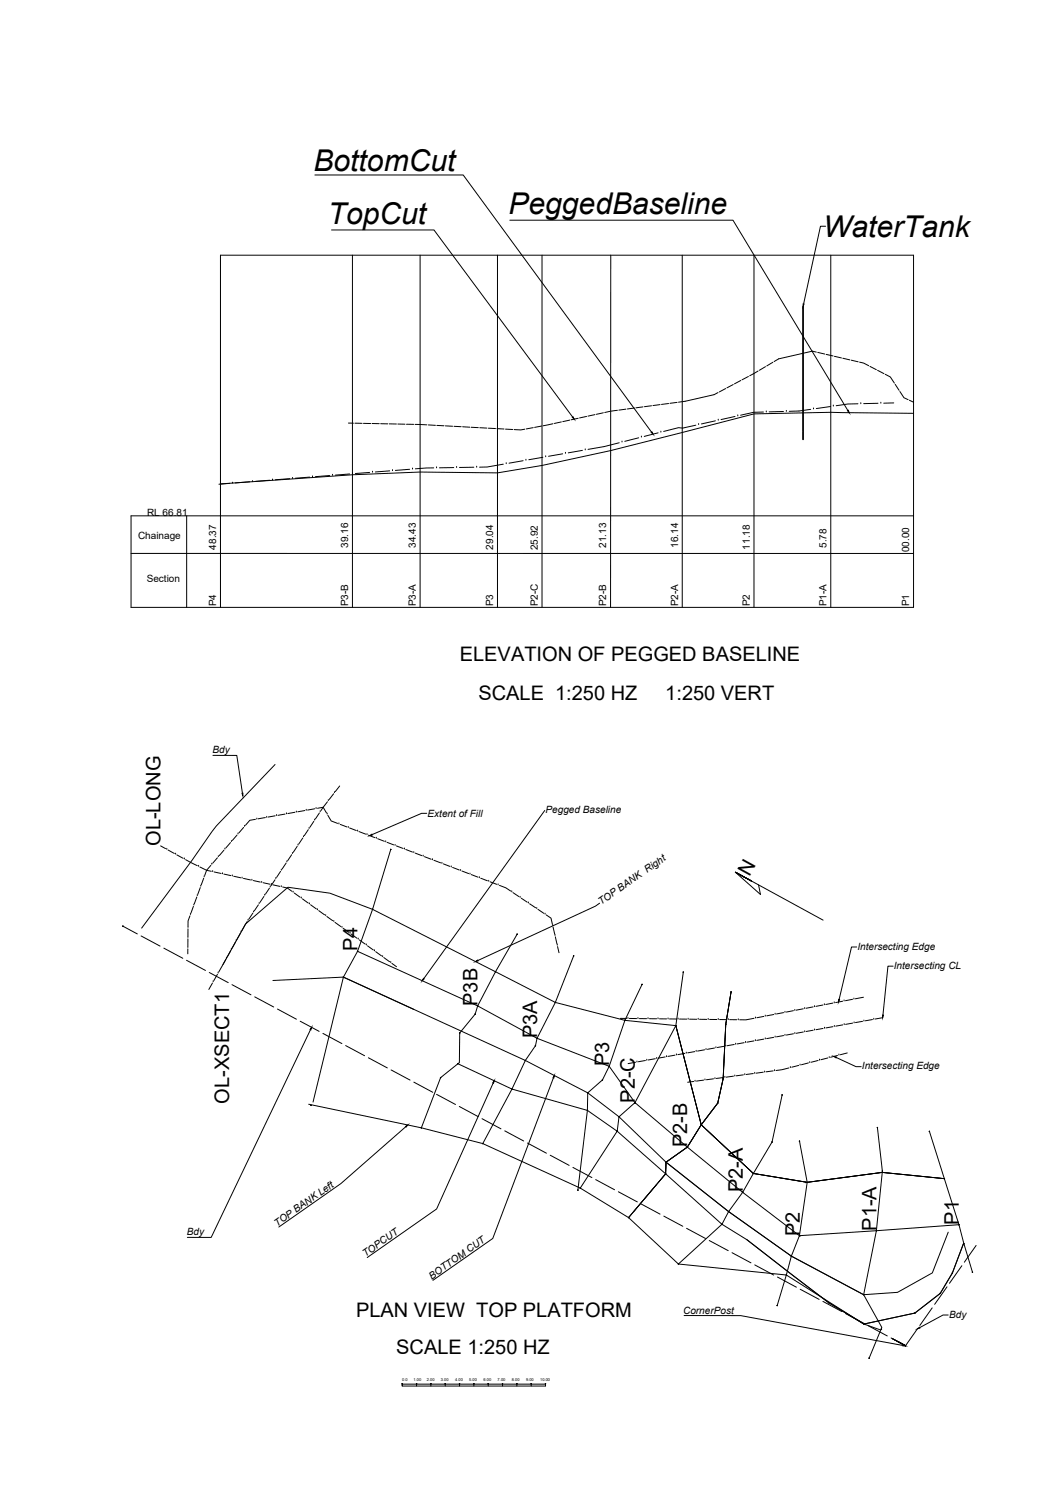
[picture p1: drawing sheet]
<svg xmlns="http://www.w3.org/2000/svg" width="297mm" height="420mm" viewBox="0 0 297 420" stroke-linecap="round" stroke-linejoin="round" font-family="sans-serif">
<!-- layer: 0 -->
<g fill="none" stroke="#000" stroke-width=".28">
<path d="M87.9 48.9h41.4l52.6 71.8M92.5 64.2h28.7l38.7 52.3M98.4 71.3v98.4M117.3 71.3v98.4M138.9 71.3v98.4M142.3 61.5h62.3l32.1 53.2M151.3 71.3v98.4M170.5 71.3v98.4M190.5 71.3v98.4M210.5 71.3v98.4M230.5 63.2h-1.4l-4.8 21.7M231.9 71.3v98.4"/>
<path d="M227.9 98.4l-1.1-.3-9.4 2.2-1.3 .7M228.3 98.4l1.9 .5M230.6 99l2 .4M233 99.5l1.9 .5M97.3 118.2h1.4M99.1 118.2l2 .1M101.5 118.3h2M103.9 118.3l2 .1M106.3 118.4h2M108.7 118.4l2 .1M111.1 118.5h2M113.5 118.5h2"/>
<path d="M115.9 118.6l3.3 .1M119.6 118.7l2 .1M122 118.8l1.9 .1M124.4 119l2 .1M126.7 119.1l2 .1M129.1 119.2l2 .1M131.5 119.4l2 .1M133.9 119.5l2 .1M136.3 119.6l2 .1M138.7 119.7l2 .1M141.1 119.9l2 .1M146.5 119.9l-1.1 .2-1.9-.1"/>
<path d="M148.9 119.5l-2 .3M151.2 119l-1.9 .4M154.4 118.4l-2.8 .5M156.7 117.9l-1.9 .4M159.1 117.4l-2 .4M161.4 116.9l-1.9 .4M163.8 116.3l-2 .5M166.1 115.8l-2 .5M168.4 115.3l-1.9 .4M172.4 114.6l-3.6 .6M174.7 114.3l-1.9 .3M177.1 114l-2 .3"/>
<path d="M179.5 113.7l-2 .2M181.9 113.4l-2 .2M184.3 113l-2 .3M186.6 112.7l-1.9 .3M189 112.4l-2 .3M190.6 119.6l-1.2-.1-4.1 1M194.3 118.8l-3.7 .8M195 118.6h.1M199.7 117.6l-3.9 .8M200.5 109.7l-1.2 .6-9.9 2.1M200.5 117.4h.1M202.6 108.5l-1.8 1"/>
<path d="M204.7 107.4l-1.8 1M205.2 116.3l-3.9 .9M206 116.2h.1M206.8 106.3l-1.8 .9M208.9 105.2l-1.7 .9M211.6 103.6l-2.3 1.4M213.1 115.1l-2.7 .1-3.6 .8M213.7 102.4l-1.7 1M213.9 115.1h.1M215.8 101.2l-1.7 1M218.7 114.9l-4 .2M219.5 114.9h.1"/>
<path d="M226.3 114.4l-3.2 .4-2.8 .1M227.1 114.2h.1M231.9 113.6l-4 .5M232.6 113.4h.1M235.3 100.1l1.9 .4M237.6 100.6l2 .5M239.5 112.8l-2.8 .1-3.3 .4M240 101.2l1.1 .2 1.4 .8M240.3 112.8h.1M242.9 102.4l1.7 .9M245 103.5l1.8 .9M245.1 112.7l-4 .1"/>
<path d="M245.9 112.6h.1M247.1 104.6l1.5 .7 1.1 1.7M249.5 112.6h-2.8M249.9 107.4l1.1 1.6M251.2 109.4l1.2 1.7 1.1 .5M253.9 111.8l1.1 .6M255 115.5l-23.1-.3-21.4 .4-40 10.3-19.2 4.1-12.4 2.1-21.6-.2-18.9 .7-36.9 2.6M64.1 135l-3 .3M64.9 135h.1M69.7 134.6l-4 .3M70.5 134.5h.1M75.3 134.2l-4 .3"/>
<path d="M76.1 134.1h.1M80.9 133.7l-4 .3M81.7 133.7h.1M86.5 133.3l-4 .3M87.2 133.2h.1M92 132.8l-4 .4M92.8 132.8h.1M97.6 132.4l-4 .3M98.4 132.3h.1M103.2 132l-4 .3M104 131.9h.1M108.8 131.5l-4 .4"/>
<path d="M109.6 131.5h.1M114.4 131.1l-4 .3M115.2 131h.1M121.1 130.7l-5.1 .3M121.9 130.7h.1M126.7 130.6l-4 .1M127.5 130.6h.1M132.3 130.5l-4 .1M133.1 130.5h.1M140.5 129.7l-4.5 .8h-2.1M141.3 129.5h.1M146 128.7l-3.9 .7"/>
<path d="M146.8 128.6h.1M151.6 127.7l-4 .7M152.3 127.6h.1M157.1 126.8l-4 .7M157.9 126.6h.1M162.6 125.8l-3.9 .7M163.4 125.7h.1M172.9 123.7l-4.2 1-4.5 .8M173.6 123.5h.1M178.3 122.3l-3.9 1M179.1 122.1h.1M183.7 120.9l-3.9 1"/>
<path d="M184.5 120.7h.1M36.6 154.6h218.4M52.1 144.1v25.6M255 144.1h-218.4v25.6h218.4v-98.4h-193.5v98.4M59.4 211h6.7l1.6 10.6M94.8 219.6l-1.2 1.5M44.8 236.3l1.4 .8M46.6 237.3h.1M46.9 237.5l1.8 .9M49 238.6h.1M49.4 238.8l1.7 1M51.5 240h.1"/>
<path d="M60.7 239.6l-1.3 1.5M61 239.3h.1M62.5 237.5l-1.3 1.5M62.8 237.2h.1M64.4 235.4l-1.4 1.5M64.6 235.1h.1M66.2 233.3l-1.3 1.5M66.4 233h.1M68 231.2l-1.3 1.5M68.3 230.8h.1M71.3 228.9l-1.6 .3-1.2 1.4M71.7 228.8h.1"/>
<path d="M74.1 228.4l-2 .3M74.5 228.3h.1M76.8 227.9l-1.9 .4M77.2 227.8h.1M79.6 227.4l-2 .4M80 227.3h.1M81.4 238.8l-1.1 1.6M81.6 238.4h.1M82.3 226.9l-1.9 .4M82.7 226.9h.1M83 236.4l-1.1 1.7M83.2 236.1h.1"/>
<path d="M84.5 234.1l-1.1 1.7M84.7 233.8h.1M85.1 226.4l-2 .4M85.5 226.4h.1M86.1 231.8l-1.1 1.6M86.3 231.4h.1M87.6 229.4l-1.1 1.7M87.8 229.1h.1M87.8 225.9l-1.9 .4M88.2 225.9h.1M88.6 225.8l1.6-.3 .9 1.6M89.2 227.1l-1.1 1.7"/>
<path d="M89.4 226.8h.1M91.3 227.4h.1M91.4 224l-1.8 2.4M91.5 227.8l1 1.5 1.7 .7M91.7 223.7h.1M93.1 221.8l-1.2 1.5M93.4 221.4h.1M94.6 230.2h.1M95 230.3l1.9 .7M97.2 231.2h.1M97.6 231.3l1.9 .7M99.8 232.2h.1"/>
<path d="M100.2 232.3l1.9 .7M102.5 233.2h.1M102.8 233.3l1.9 .7M105.1 234.2h.1M105.4 234.3l1.9 .7M107.7 235.2h.1M108.1 235.3l1.8 .7M109.1 237.2v.2M109.1 237.3l-5.1 16.7-4.2 11.8-3.9 7.2-8.5 34.9M109.2 237.3h-.2M110.3 236.2h.1M110.7 236.3l1.8 .7"/>
<path d="M112.9 237.2h.1M113.3 237.3l1.9 .7M115.5 238.2h.1M115.9 238.3l1.9 .7M118.1 239.2h.1M118.5 239.3l1.9 .7M119.1 227.2h-1.4l-13.8 6M152.1 226.4l-33.8 47M51.8 240.2l3.3 1.6M52.5 259.5v2M52.5 259.1h.1M53 255.8l-.5 1.5v1.4"/>
<path d="M53.2 255.5h.1M54 253.2l-.7 1.9M54.1 252.8h.1M54.9 250.6l-.6 1.9M55.1 250.2h.1M55.4 242h.1M55.8 242.2l1.9 .9 1.3 .3M55.9 247.9l-.7 1.9M56 247.6h.1M56.9 245.3l-.7 1.9M57 244.9h.1M58.9 241.7l-1.2 1.4-.6 1.5"/>
<path d="M59.1 241.4h.1M59.4 243.5h.1M59.8 243.6l1.9 .4M62.1 244.1h.1M62.5 244.2l2 .4M64.9 244.7h.1M65.2 244.8l2 .4M67.6 245.3h.1M68 245.4l1.9 .4M69 257.4l-1.5 2.6M69.3 257.1h.1M70.3 245.9h.1"/>
<path d="M70.6 255.1l-1.1 1.7M70.7 246l2 .4M70.8 254.8h.1M72.1 252.8l-1.1 1.6M72.4 252.4h.1M73.1 246.5h.1M73.4 246.6l2 .4M73.7 250.4l-1.1 1.7M73.9 250.1h.1M75.2 248.1l-1.1 1.7M75.4 247.8h.1M75.8 247.1h.1"/>
<path d="M76.2 247.2l1.9 .4M76.8 245.8l-1.1 1.6M77 245.4h.1M78.3 243.4l-1.1 1.7M78.5 247.7h.1M78.5 243.1h.1M78.9 247.8l1.3 .3 1.3 .9M79.9 241.1l-1.1 1.7M80.1 240.8h.1M81.8 249.2h.1M82.2 249.5l1.6 1.1M84.1 250.9h.1"/>
<path d="M84.4 251.1l1.7 1.2M86.4 252.5h.1M86.7 252.8l1.6 1.1M88.7 254.2h.1M89 254.4l1.6 1.2M90.9 255.8h.1M91.2 256l1.7 1.2M93.2 257.4h.1M93.5 257.7l1.6 1.1M95.5 259.1h.1M95.8 259.3l1.6 1.2M104 254v.1"/>
<path d="M104.1 254h-.2M120.8 240.2h.1M121.1 240.3l1.9 .7M123.4 241.2h.1M123.7 241.3l1.9 .7M126 242.2h.1M126.4 242.3l1.8 .7M128.6 243.2h.1M129 243.3l1.8 .7M131.2 244.2h.1M131.6 244.3l1.9 .8M133.8 245.2h.1"/>
<path d="M134.2 245.3l1.9 .8M136.4 246.2h.1M136.8 246.3l1.9 .8M139.1 247.2h.1M139.4 247.3l1.8 .7 1.3 .9M142.9 249.1h.1M143.2 249.4l1.7 1.1M145.2 250.7h.1M145.5 250.9l1.7 1.1M147.5 252.3h.1M147.9 252.5l1.6 1.1M149.8 253.8h.1"/>
<path d="M150.2 254l1.6 1.2M152.2 255.4h.1M152.5 255.6l1.3 .9 .4 1.7M154.3 258.6h.1M154.4 259l.5 1.9M167.4 252.3l-1.2 .8-32.8 15.2M52.4 265.1v1.4M52.4 264.7h.1M52.5 262.3l-.1 2M52.5 261.9h.1M59.3 274.6l-1 1.8M59.5 274.3h.1"/>
<path d="M60.7 272.2l-1 1.7M60.9 271.8h.1M62.2 269.5l6.4-11.4 11.8-10.2 11.7 1.6 11.9 4.5 34.3 17.5M63 268l-1.9 3.5M63.2 267.7h.1M64.4 265.6l-1 1.7M64.6 265.2h.1M65.8 263.1l-1 1.8M66 262.8h.1M67.1 260.7l-1 1.7M67.3 260.4h.1M76.2 273.9l19.7-.9 19.7 9"/>
<path d="M95.9 272.9v.1M95.9 273l50.8 23.3 17.4 9 8.7 6.7 13.1 12.7 17.5 13.8 17.5 12.4 20.2 10.8M96 273h-.2M97.7 260.7h.1M98.1 260.9l1.6 1.2M99.8 265.7v.1M99.8 265.8l33.5 15.2 16.6 9.1 20.2 7.8 7.2 10.1 14.6 12.5 15.4 12.6 15.9 12.1 44.5-3.1M99.9 265.8h-.2M100 262.4h.1M100.3 262.6l1.7 1.2M102.3 264h.1M102.6 264.2l1.6 1.2"/>
<path d="M104.5 265.6h.1M104.9 265.9l1.6 1.1M106.8 267.3h.1M107.1 267.5l1.7 1.2M109.1 268.9h.1M109.4 269.1l1.3 1M138.3 271.4v.1M138.3 271.5l16.7 8.5 19.5 5M138.4 271.5h-.1M144.4 260.9v.2M144.4 261l-6.1 10.5-5 9.5-.6 2.3-4.4 5.3-.1 8.2-5.2 4.2-5.4 14.1M144.4 261h-.1"/>
<path d="M154.9 261.3h.1M155 280v.1M155 261.7l.5 2M155.6 264h.1M155.7 264.4l.4 1.8M160.1 267l.1 .1M160.1 267l-5.1 13-5.1 10.1-.4 2-2.8 4.2-3.8 7.9-8.1 15.3M160.2 267l-.1 .1M179.2 274.9l.1 .2M179.2 275l-4.7 10-4.4 12.9-1.9 3.8-4.1 3.6-.1 4.9-2.7 22.3M179.3 275h-.1M190.8 271.5v.2"/>
<path d="M190.8 271.6l-2.1 14.9-11.4 21.5-4.5 4-.5 4-10.3 15.9M190.8 271.6h-.1M204.1 277v.2M204.2 277.1h-.2M235.3 279.7l-2 .4M235.6 279.6h.1M238 279.2l-2 .4M238.4 279.1h.1M239.2 264.6h-1.5l-3.4 14.6M241.1 278.6l-2.3 .4M249.3 269.9h-1.4l-1.4 13.7M86.7 287.6l-27.7 58.1h-6.7"/>
<path d="M127.8 297.1v.1M127.8 297.2l15.1 7 21.1 6 8.3 5.8 29.2 26 6.9 4.3 22.9 17.6 9.9 6 14.2-3.1 7.1-5.5 3.4-5.7 3.1-8.1M127.9 297.1l-.2 .1M128.3 288.5l.1 .2M128.4 288.6h-.1M132.6 283.2l.1 .2M132.7 283.3h-.1M133.3 280.9l.1 .2M133.4 281h-.1M146.6 296.2l.1 .1M146.7 296.2l-.1 .1M149.5 292.1v.1"/>
<path d="M149.6 292.1h-.2M149.9 290l.1 .1M150 290l-.1 .1M155.1 280h-.1M170 297.8l.1 .2M170.1 297.9h-.1M173.2 284.5h1.7M174.4 285l.1 .1M174.5 285l14.2 1.5M174.5 285l-.1 .1M175.3 284.5h.1M175.7 284.5h2"/>
<path d="M177.4 296.8l-2.1 .3M177.8 296.7h.1M178.1 284.5h.1M178.5 284.6h2M180.2 296.3l-2 .3M180.6 296.2h.1M180.9 284.6h.1M181.3 284.6h2M182.9 295.8l-1.9 .3M183.3 295.7h.1M183.7 284.6h.1M184.1 284.6h2"/>
<path d="M185.7 295.3l-2 .3M186.1 295.2h.1M186.5 284.7h.1M186.9 284.7h2M188.4 294.8l-1.9 .3M188.7 286.4v.2M188.8 286.5h-.2M188.8 294.7h.1M189.3 284.7h.1M189.7 284.7h2M191.2 294.3l-2 .3M191.6 294.2h.1"/>
<path d="M192.1 284.7h.1M192.5 284.7h2M194 293.8l-2 .3M194.3 293.7h.1M194.9 284.7h.1M195.3 284.7l2 .1M196.7 293.3l-2 .3M197.1 293.2h.1M197.7 284.8h.1M198.1 284.8h2M199.5 292.8l-2 .3M199.9 292.7h.1"/>
<path d="M200.5 284.8h.1M200.9 284.8h2M202.2 292.3l-1.9 .3M202.6 286.1v.2M202.6 292.2h.1M202.7 286.2h-.2M203.3 284.8h.1M203.7 284.9h2M205 291.8l-2 .3M205.4 291.7h.1M206.1 284.9h.1M207.7 291.3l-1.9 .3"/>
<path d="M208.1 291.2h.1M210.3 299.9l-2 .3M210.5 290.8l-2 .3M210.5 284.5l-2.3 .4h-1.7M210.7 299.9h.1M210.9 290.7h.1M210.9 284.4h.1M213.1 299.5l-2 .3M213.2 290.3l-1.9 .3M213.3 283.9l-2 .4M213.5 299.5h.1M213.6 290.2h.1"/>
<path d="M213.6 283.9h.1M215.9 299.2l-2 .2M216 289.8l-2 .3M216 283.4l-2 .4M216.2 299.1h.1M216.4 289.7h.1M216.4 283.3h.1M218.8 289.3l-2 .3M218.8 282.9l-2 .4M219.1 289.2h.1M219.1 282.8h.1M220.3 298.3l-3.7 .8"/>
<path d="M220.6 298.2h.1M221.5 288.8l-2 .4M221.5 282.3l-2 .4M221.9 282.3h.1M221.9 288.7h.1M223 297.6l-2 .5M223.4 297.5h.1M224.2 281.8l-1.9 .4M224.3 288.3l-2 .4M224.6 281.7h.1M224.7 288.2h.1M225.7 296.9l-2 .5"/>
<path d="M226.1 296.8h.1M227 281.3l-2 .4M227 287.8l-1.9 .4M227.4 281.2h.1M227.4 287.7h.1M228.4 296.3l-1.9 .4M228.8 296.1h.1M229.8 280.8l-2 .3M229.8 287.3l-2 .4M230.1 280.7h.1M230.2 287.2h.1M231.1 295.6l-1.9 .5"/>
<path d="M231.5 295.4h.1M232.5 280.2l-2 .4M232.5 286.8l-1.9 .4M232.9 280.2h.1M232.9 286.7h.1M233.4 295.4l5.6 2.6h1.4M233.8 294.9l-1.9 .5M234.2 294.7h.1M235.3 286.3l-2 .4M235.7 286.2h.1M236.5 294.2l-1.9 .5M238 285.8l-1.9 .4"/>
<path d="M238.4 285.7h.1M240.8 285.3l-2 .4M241.2 285.2h.1M243.6 284.8l-2 .4M243.9 284.7h.1M246.4 284.3l-2.1 .4M86.2 308.5l31.4 6.6 17.2 4.4 27.2 12.4 13.5 8.3 13.9 12.9 30.1 3.1 21.7 13.7 4.7 1.7M86.8 308.7v.2M86.9 308.8h-.2M113.3 314.8l-18.1 15.9-17.4 12.1M117.6 315v.1M117.7 315l-.1 .1"/>
<path d="M123 301v.1M123.1 301l-.2 .1M134.8 319.4v.1M134.9 319.5h-.2M137.7 302.6l-15.8 35.1-19.4 13.6M142.9 304.2v.1M143 304.2l-.2 .1M154.5 301.1l-16.9 44.9-16.8 11.7M164 310.1v.2M164.1 305.2v.2M164.1 310.2h-.2M164.2 305.3h-.2"/>
<path d="M168.2 301.6v.2M168.3 301.7h-.2M172.3 315.9v.1M172.4 316h-.2M172.8 311.9v.2M172.9 312h-.2M177.3 308v.3M177.3 308.2h-.1M177.4 308h-.2M193.7 302.1l-1.7 .2M194 302.1h.1M195.8 314.1v.2"/>
<path d="M195.8 314.2h-.1M196.4 301.7l-2 .3M196.8 301.7h.1M199.2 301.4l-2 .2M199.6 301.3h.1M200.3 308.1l.1 .2M200.4 308.2h-.1M201.9 301.3v.1M202 301.3l-.2 .1M202 301l-2 .3M202.4 301h.1M204.8 300.6l-2 .3"/>
<path d="M205.1 300.6h.1M207.5 300.3l-2 .2M207.9 300.2h.1M215.5 319l.1 .1M215.6 319h-.1M218.3 305.8l.1 .2M218.4 305.9l-2.9 13.1-8.2 14.1-3.9 5.4-1.9 3.5-12.1 11.1M218.4 305.9h-.1M223.2 318.7v.2M223.2 318.8l2.1 11.5-2.1 14.9-2.3 5.7-3.9 13.8M223.3 318.8h-.2M244.9 314.9l.1 .2"/>
<path d="M244.9 315l1.4 12.2-1.6 16.6-3.6 17.9 5.1 9.1-3.6 8.6M245 315h-.1M259.5 316v.1M259.5 316.1l8.2 26 3.8 13.3M259.5 316.1h-.1M161.3 332.4v.2M161.4 332.5h-.2M162 331.8v.2M162.1 331.9h-.2M185.8 327.8v.2M185.9 327.9h-.2M185.9 324.6l.1 .2"/>
<path d="M185.9 324.7l17.5 13.8 17.5 12.4 20.2 10.8 9.5-.7 9.7-5.4 4.4-11.4M186 324.7h-.1M191.9 320.4v.1M192 320.4l-.2 .1M203.4 338.4v.1M203.5 338.4l-.2 .1M207.3 333v.1M207.3 333l.1 .1M207.4 333.1h-.2M210.3 327.7v.2M210.4 327.8h-.2M225 330.3v.1"/>
<path d="M225.1 330.3l-.2 .1M246.3 327.1l.1 .1M246.4 327.1l-.1 .1M263.6 329.2v.1M263.7 329.3h-.1M175.5 340.1v.1M175.6 340.1l-.2 .1M189.4 353v.2M189.5 353.1h-.2M201.5 341.9l.1 .2M201.6 342h-.1M208.5 346.3l22.9 17.6 9.8 6 14.2-3.1 7.1-5.5 3.4-5.7 3.1-8.1"/>
<path d="M219.5 356.1v.2M219.6 356.2h-.1M220.9 350.8v.2M221 350.9h-.2M223.3 345.2v.1M223.3 345.3h-.1M244.7 343.7v.2M244.7 343.8h-.1M265.9 355.6v.1M266 355.6h-.2M267.7 342.1v.1M267.8 342.1l-.2 .1"/>
<path d="M269.1 347.4v.1M269.2 347.5h-.2M271.5 355.3v.2M271.6 355.4h-.2M191 367.5h15.8l45.3 8.4M216.9 364.6l.1 .2M217 364.7h-.1M231.3 363.8l.1 .2M231.4 363.9h-.1M241.1 361.6v.2M241.2 369.8v.2M241.2 361.7h-.2"/>
<path d="M241.3 369.9h-.2M242.6 379.3l.1 .2M242.7 379.4h-.1M246.1 371.2v.2M246.2 371.3h-.2M255.4 366.7v.2M255.5 366.8h-.2M262.5 361.2v.2M262.6 361.3h-.2M264.7 367.4h-1.4l-6.6 3.5M112.2 386.5l.1 .1M112.3 386.7v.5h40v-.5"/>
<path d="M112.3 386.7h40M112.3 386.6v.6M112.3 386.5l-.1 .1M116.2 386.5l.1 .1M116.3 386.6v.6M116.3 386.5l-.1 .1M120.2 386.5l.1 .1M120.3 386.5v.7M124.2 386.5l.1 .1M124.3 386.6v.6M124.3 386.5l-.1 .1M128.2 386.5l.1 .1"/>
<path d="M128.3 386.6v.6M128.3 386.5l-.1 .1M132.2 386.5l.1 .1M132.3 386.5v.7M136.2 386.5l.1 .1M136.3 386.6v.6M136.3 386.5l-.1 .1M140.2 386.5l.1 .1M140.3 386.6v.6M140.3 386.5l-.1 .1M144.2 386.5l.1 .1M144.3 386.6v.6"/>
<path d="M144.3 386.5l-.1 .1M148.2 386.5l.1 .1M148.3 386.6v.6M148.3 386.5l-.1 .1M152.2 386.5l.1 .1M152.3 386.6v.6M152.3 386.5l-.1 .1"/>
<circle cx="109.1" cy="237.3" r=".04"/>
<circle cx="104" cy="254" r=".04"/>
<circle cx="95.9" cy="273" r=".04"/>
<circle cx="99.8" cy="265.8" r=".04"/>
<circle cx="138.3" cy="271.5" r=".04"/>
<circle cx="144.4" cy="261" r=".04"/>
<circle cx="160.1" cy="267" r=".04"/>
<circle cx="179.2" cy="275" r=".04"/>
<circle cx="190.8" cy="271.6" r=".04"/>
<circle cx="204.1" cy="277.1" r=".04"/>
<circle cx="127.8" cy="297.1" r=".04"/>
<circle cx="128.3" cy="288.6" r=".04"/>
<circle cx="132.7" cy="283.3" r=".04"/>
<circle cx="133.3" cy="281" r=".04"/>
<circle cx="146.7" cy="296.2" r=".04"/>
<circle cx="149.5" cy="292.1" r=".04"/>
<circle cx="149.9" cy="290.1" r=".04"/>
<circle cx="155" cy="280" r=".04"/>
<circle cx="170.1" cy="297.9" r=".04"/>
<circle cx="174.4" cy="285" r=".04"/>
<circle cx="188.7" cy="286.5" r=".04"/>
<circle cx="202.6" cy="286.2" r=".04"/>
<circle cx="86.8" cy="308.8" r=".04"/>
<circle cx="117.6" cy="315.1" r=".04"/>
<circle cx="123" cy="301" r=".04"/>
<circle cx="134.8" cy="319.5" r=".04"/>
<circle cx="142.9" cy="304.2" r=".04"/>
<circle cx="164" cy="310.2" r=".04"/>
<circle cx="164.1" cy="305.3" r=".04"/>
<circle cx="168.2" cy="301.7" r=".04"/>
<circle cx="172.3" cy="316" r=".04"/>
<circle cx="172.8" cy="312" r=".04"/>
<circle cx="177.3" cy="308.2" r=".04"/>
<circle cx="177.3" cy="308" r=".04"/>
<circle cx="195.8" cy="314.2" r=".04"/>
<circle cx="200.4" cy="308.2" r=".04"/>
<circle cx="201.9" cy="301.3" r=".04"/>
<circle cx="215.5" cy="319" r=".04"/>
<circle cx="218.3" cy="305.9" r=".04"/>
<circle cx="223.2" cy="318.8" r=".04"/>
<circle cx="244.9" cy="315" r=".04"/>
<circle cx="259.5" cy="316.1" r=".04"/>
<circle cx="161.3" cy="332.5" r=".04"/>
<circle cx="162" cy="331.9" r=".04"/>
<circle cx="185.8" cy="327.9" r=".04"/>
<circle cx="185.9" cy="324.7" r=".04"/>
<circle cx="191.9" cy="320.5" r=".04"/>
<circle cx="203.4" cy="338.5" r=".04"/>
<circle cx="207.3" cy="333.1" r=".04"/>
<circle cx="210.3" cy="327.8" r=".04"/>
<circle cx="225" cy="330.3" r=".04"/>
<circle cx="246.3" cy="327.2" r=".04"/>
<circle cx="263.6" cy="329.3" r=".04"/>
<circle cx="175.5" cy="340.1" r=".04"/>
<circle cx="189.4" cy="353.1" r=".04"/>
<circle cx="201.5" cy="342" r=".04"/>
<circle cx="219.5" cy="356.2" r=".04"/>
<circle cx="220.9" cy="350.9" r=".04"/>
<circle cx="223.3" cy="345.3" r=".04"/>
<circle cx="244.7" cy="343.8" r=".04"/>
<circle cx="265.9" cy="355.6" r=".04"/>
<circle cx="267.7" cy="342.1" r=".04"/>
<circle cx="269.1" cy="347.5" r=".04"/>
<circle cx="271.5" cy="355.4" r=".04"/>
<circle cx="217" cy="364.7" r=".04"/>
<circle cx="231.3" cy="363.9" r=".04"/>
<circle cx="241.1" cy="361.7" r=".04"/>
<circle cx="241.2" cy="369.9" r=".04"/>
<circle cx="242.6" cy="379.4" r=".04"/>
<circle cx="246.1" cy="371.3" r=".04"/>
<circle cx="255.4" cy="366.8" r=".04"/>
<circle cx="262.5" cy="361.3" r=".04"/>
<circle cx="112.3" cy="386.6" r=".04"/>
<circle cx="116.3" cy="386.6" r=".04"/>
<circle cx="120.3" cy="386.6" r=".04"/>
<circle cx="124.3" cy="386.6" r=".04"/>
<circle cx="128.3" cy="386.6" r=".04"/>
<circle cx="132.3" cy="386.6" r=".04"/>
<circle cx="136.3" cy="386.6" r=".04"/>
<circle cx="140.3" cy="386.6" r=".04"/>
<circle cx="144.3" cy="386.6" r=".04"/>
<circle cx="148.3" cy="386.6" r=".04"/>
<circle cx="152.3" cy="386.6" r=".04"/>
</g>
<g fill="#000" stroke="#000" stroke-width=".28">
<path d="M224.2 84.9h.3l-.3 .7zM159.8 116.6l.2-.2 .3 .7zM236.6 114.7l.2-.1 .3 .7zM181.8 120.8l.2-.2 .3 .7zM67.6 221.6h.2v.7zM103.2 233.5l.6-.4 .1 .2zM118.2 273.3l.2 .2-.5 .5zM132.8 268.6l.6-.4 .1 .2zM234.1 279.2l.3 .1-.3 .6zM87 287l-.2 .7-.2-.1zM232.8 295.1l.7 .2-.1 .2zM246.4 283.6h.2l-.2 .7z"/>
<path d="M113.2 314.7l.6-.4-.4 .5zM138 301.9l-.2 .7-.2-.1zM154.7 300.5l-.1 .7-.2-.1zM252.1 375.7l.7 .3h-.7zM256.1 371.2l.6-.4 .1 .2z"/>
</g>
<!-- layer: VIEWPORTS -->
<g fill="none" stroke="#000" stroke-width=".28">
<path d="M224.2 85.6v37.3M205.3 243.7l24.5 13.4M205.3 243.7l1.3 .7M205.3 243.7l7 6.2-.5-2.7M206.6 244.4l.6 .3M207.2 244.7l1.1 .6M208.3 245.3h.1M208.4 245.3l.9 .6M209.2 245.8h.1M209.3 245.9h.1M209.4 245.9l.1 .1M209.6 246h.1"/>
<path d="M209.6 246l.2 .1M209.8 246.1h.1M203.6 279.9h.1M203.7 279.8h.1M203.7 279.6l-.1 .4M203.7 279.3h.1M203.8 279.2h-.1M203.8 278.9l-.1 .7M203.8 278.9h.1M203.8 278.7v.2M203.9 278.6h-.1M203.9 278.3h.1"/>
<path d="M204 277.7h.1M204 277.6h.1M204 277.4l-.2 1.3M204.1 277.1l-.1 .3M188.7 286.5v.1M188.7 286.6v.1M188.7 286.7l.4 1.4M188.7 286.7v.1M188.8 286.9h.1M188.8 287h.1M188.8 287.1h.1M188.9 287.2v.1"/>
<path d="M188.9 287.3v.1M188.9 287.4v.1M189 287.8h.1M189 287.9v.1M189.1 288.1h.1M189.1 288.1v.1M189.1 288.2l.1 .3M189.2 288.5v.3M189.2 288.8h.1M189.3 288.8l.7 2.8M189.4 289.2v.1M189.4 289.5h.1"/>
<path d="M189.5 289.6h.1M189.6 289.9v.1M189.6 290.1h.1M189.6 290.2h.1M189.7 290.5v.1M189.8 290.8h.1M189.8 290.9h.1M189.8 291h.1M189.9 291.1v.1M189.9 291.2v.1M189.9 291.3v.1M189.9 291.5h.1"/>
<path d="M190 291.6h.1M190 291.6l.1 .3M190 291.8h.1M190.1 291.9v.1M190.1 292v.2M190.1 292.2v.1M190.1 292.3l.3 .9M190.3 292.9v.1M190.3 293v.1M190.4 293.1v.1M190.4 293.3h.1M190.4 293.3l.3 1"/>
<path d="M190.4 293.4h.1M190.5 293.5h.1M190.5 293.6h.1M190.6 294h.1M190.6 294.1h.1M190.6 294.2h.1M190.7 294.3h.1M190.7 294.4h.1M190.7 294.4l.5 2.1M190.8 294.7h.1M190.8 294.8h.1M190.8 294.9h.1"/>
<path d="M190.8 295h.1M190.9 295.1v.1M190.9 295.2v.1M190.9 295.4h.1M191 295.5h.1M191.2 296.5v.1M191.2 296.6l.2 .5M191.3 296.7h.1M191.3 296.8h.1M191.3 296.9v.1M191.4 297.1h.1M191.4 297.2h.1"/>
<path d="M191.4 297.2l.2 .6M191.5 297.4h.1M191.5 297.5h.1M191.5 297.6v.1M191.6 297.8h.1M191.6 297.9h.1M191.6 297.9l.1 .6M191.6 298h.1M191.6 298.1h.1M191.7 298.2h.1M191.7 298.5h.1M191.8 298.5l.3 1.4"/>
<path d="M191.8 298.7h.1M191.8 298.8h.1M191.8 298.9h.1M191.9 299v.1M191.9 299.1v.1M191.9 299.2v.1M192 299.4h.1M192.1 299.9l.1 .3M202 299.7l-.1 .9M202 299.7h.1M202 299.3h.1M202.1 297.8l-.1 1.9"/>
<path d="M202.1 297.7h.1M202.1 297.3v.4M202.1 297.2v.1M202.1 296.9v.3M202.1 296.8h.1M202.1 295.9h.1M202.2 295h.1M202.3 292.6l-.2 4.2M202.3 292.5v.1M202.3 292.2v.3M202.3 292.1v.1M202.3 291.7v.4"/>
<path d="M202.3 291.6v.1M202.4 291.3l-.1 .3M202.4 290.6h.1M202.5 288.8h.1M202.5 288.3l-.1 3M202.5 287.9v.4M202.5 287.9h.1M202.5 287.5v.4M202.6 287.4l-.1 .1M202.6 287v.4M202.6 286.8v.2M202.6 287h.1"/>
<path d="M202.6 286.6v.2M202.6 286.5v.1M202.6 286v.1M202.6 286v.5M202.7 285.9l-.1 .1M202.7 285.4v.1M202.8 285.2l-.1 .7M202.8 285.1v.1M202.8 284.8v.1M202.9 284.3l-.1 .8M202.9 284.3h.1M202.9 284.1v.1"/>
<path d="M203 284h.1M203 283.9l-.1 .3M203 283.6v.3M203 283.5v.1M203 283.5h.1M203.1 283.2v.1M203.1 283.2l-.1 .3M203.1 283.1v.1M203.1 283v.1M203.2 282.8l-.1 .2M203.2 282.7h.1M203.3 282.1h.1"/>
<path d="M203.3 281.9v.1M203.3 281.8h.1M203.4 281.5l-.2 1.3M203.4 281.5h.1M203.4 281.4h.1M203.4 281.2v.3M203.5 280.9v.2M203.5 280.8v.1M203.5 280.8h.1M203.5 280.5h.1M203.6 280.4l-.1 .3M203.6 280.1v.3"/>
<path d="M203.6 280v.1M192.2 300.2v.1M192.2 300.4l.1 .2M192.3 300.6h.1M192.3 319.8v.1M192.3 300.7l.4 1.6M192.3 300.8v.1M192.4 300.9v.1M192.4 319.6l-.6 1M192.4 301.2h.1M192.4 319.6h.1M192.5 301.3h.1"/>
<path d="M192.5 301.4h.1M192.5 301.5v.1M192.5 301.6v.1M192.6 319.3h.1M192.6 302h.1M192.7 302.1h.1M192.7 302.2v.1M192.7 302.3v.1M192.7 302.4l.3 .9M192.8 302.6h.1M192.8 302.7h.1M192.8 302.8h.1"/>
<path d="M192.9 302.9v.1M192.9 303v.1M193 318.8h-.1M193 303.3v.1M193 303.4h.1M193 303.4l.1 .2M193.1 303.7h.1M193.1 303.7l.1 .3M193.1 318.5h.1M193.2 304v.1M193.2 304.1l.1 .4M193.2 304.1v.1"/>
<path d="M193.2 304.2v.1M193.2 304.4h.1M193.3 304.5h.1M193.3 304.5l.3 1.3M193.3 304.7v.1M193.4 304.8v.1M193.4 305.1h.1M193.4 305.2h.1M193.5 317.9l-.1 .1M193.5 305.3h.1M193.5 305.4h.1M193.5 305.5l.1 .1"/>
<path d="M193.6 305.6v.1M193.6 305.8v.1M193.6 317.7h.1M193.6 305.9h.1M193.6 305.9l.1 .3M193.7 306h.1M193.7 306.1h.1M193.7 317.5l-1.3 2.1M193.7 306.2v.1M193.7 306.3l.2 .5M193.7 317.5h.1M193.8 306.6h.1"/>
<path d="M193.8 306.7h.1M193.9 306.9l.2 1M193.9 317.2l-.2 .3M194 317.1l-.1 .1M194.1 307.8h.1M194.1 307.9h.1M194.2 308l.3 1.3M194.2 308.1v.1M194.2 308.3h.1M194.3 308.4h.1M194.3 316.6h.1M194.3 308.5h.1"/>
<path d="M194.3 308.6h.1M194.4 308.7v.1M194.4 309h.1M194.4 309.1h.1M194.5 316.3h-.1M194.5 309.3h.1M194.5 309.4l.3 .9M194.5 316.2l-.5 .9M194.5 309.4v.1M194.6 309.5v.1M194.6 309.7h.1M194.6 316.1h.1"/>
<path d="M194.7 310h.1M194.7 310.1v.1M194.8 310.3h.1M194.8 310.3v.1M194.8 315.8h.1M194.8 310.4v.2M194.8 310.6l.2 .8M195 311.4h.1M195.1 311.4l.1 .6M195.1 311.7h.1M195.1 315.2v.1M195.1 311.8h.1"/>
<path d="M195.2 312v.1M195.2 312.2l.3 1M195.3 312.3h.1M195.3 315h.1M195.3 312.4h.1M195.3 312.5h.1M195.4 312.6v.1M195.4 312.7v.1M195.4 313h.1M195.5 313.1h.1M195.5 313.2h.1M195.5 313.2l.2 .6"/>
<path d="M195.6 313.4v.1M195.6 313.5v.1M195.6 313.7h.1M195.6 314.4v.1M195.7 313.8h.1M195.7 313.8v.1M195.7 313.9h.1M195.7 313.9v.2M195.7 314v.1M195.7 314.1l.1 .1M195.8 314.3h.1M195.9 314.3l1.2 1.2"/>
<path d="M195.9 314.1h-.1M195.9 314h.1M196 313.9h.1M196.1 313.8l-1.6 2.4M196.1 313.8h.1M196.2 313.6l-.1 .1M196.3 313.6h-.1M196.4 313.3v.1M196.6 313.2h-.1M196.6 313.1h.1M196.7 313h.1M196.8 312.9h-.1"/>
<path d="M196.8 312.8l-.5 .8M196.8 312.8h.1M196.9 312.8h.1M196.9 312.7h.1M197 312.7h-.1M197.1 312.5l-.1 .1M197.1 315.5l.2 .2M197.2 312.3l-.1 .2M197.3 312.2l-.1 .1M197.3 315.7l.2 .1M197.4 312.1l-.4 .5M197.4 312.1h.1"/>
<path d="M197.5 315.8l.1 .2M197.5 311.9l-.1 .2M197.6 311.7v.1M197.7 316l.2 .3M197.7 311.7h.1M197.9 311.4h.1M198 316.3l.4 .4M198 311.3l-.1 .1M198 311.3l-.4 .6M198.2 311l-.1 .2M198.2 311h.1M198.3 310.8v.1"/>
<path d="M198.5 310.7l-.1 .1M198.5 316.8l.2 .2M198.6 310.6h-.1M198.6 310.5h.1M198.7 310.4l-.5 .6M198.7 310.4h.1M198.7 317l.2 .1M198.7 310.3v.1M198.8 310.3h-.1M198.8 310.2h.1M198.9 310.1l-.1 .2M198.9 317.1l.1 .1"/>
<path d="M199 317.3l1.5 1.4M199.1 317.3v.1M199.2 309.7h.1M199.3 309.6h.1M199.4 309.5h.1M199.4 317.7h.1M199.5 309.4l-.6 .7M199.5 309.3v.1M199.6 309.2l-.1 .1M199.6 309.2h.1M199.7 309.1h.1M199.7 309h.1"/>
<path d="M199.8 308.9h.1M199.9 308.8h.1M200 308.6l-.4 .6M200 308.6h.1M200.2 308.4h.1M200.3 308.3h-.1M200.4 308h.1M200.4 307.8v.1M200.5 307.5l-.4 1.1M200.5 307.4v.1M200.6 318.7l.2 .2M200.6 307.3v.1"/>
<path d="M200.6 307.2h.1M200.6 307.1h.1M200.6 307h.1M200.7 306.5v.1M200.8 306.4l-.1 .1M200.8 318.9l.9 .8M200.8 306.3v.1M200.8 306.2h.1M200.8 306.1h.1M200.9 305.7h.1M201 305.6h-.1M201 305.4v.1"/>
<path d="M201 305.3v.1M201 305.2h.1M201 305.1l-.5 2.4M201.1 304.9v.1M201.1 304.8h.1M201.1 304.7l-.1 .4M201.2 304.6h.1M201.2 304.4v.1M201.3 304v.1M201.3 303.9v.1M201.3 303.8h.1M201.4 303.7h.1"/>
<path d="M201.4 303.6h.1M201.4 303.4v.1M201.5 303.2h.1M201.5 303v.1M201.5 302.9v.1M201.6 302.8h.1M201.6 302.7h.1M201.6 302.6h.1M201.7 302.3h.1M201.7 319.8l.3 .2M201.7 302.2h.1M201.7 302v.1"/>
<path d="M201.8 301.9l-.1 .1M201.8 301.8v.1M201.9 301.1h.1M201.9 300.6l-.7 3.7M201.9 300.6h.1M175.7 339.9l-.1 .2M175.8 339.8l-.1 .1M175.9 339.7l-.1 .1M175.9 339.7h.1M176 339.6h-.1M176 339.5h.1M176.2 339.3l-.2 .2"/>
<path d="M176.3 339.2l-.1 .1M176.3 339.1v.1M176.4 339.1h-.1M176.6 338.9l-.2 .2M176.6 338.8v.1M176.7 338.7l-.1 .1M176.7 338.7h.1M177 338.3l-.3 .4M177.1 338.2l-.1 .1M177.1 338.2h.1M177.3 338l-.1 .2M177.3 338h.1"/>
<path d="M177.4 337.9l-.1 .1M177.4 337.9h.1M177.4 337.8v.1M177.5 337.8h.1M177.6 337.6l-.1 .2M177.6 337.6h.1M177.7 337.5v.1M177.7 337.5h.1M177.8 337.4l-.1 .1M177.8 337.4h.1M178 337.1l-.2 .2M178.1 337.1h-.1"/>
<path d="M178.1 337v.1M178.2 336.9v.1M178.3 336.9h-.1M178.4 336.7l-.1 .1M178.5 336.6h.1M178.6 336.4v.1M178.7 336.3h.1M178.8 336.2h.1M179 336l-.1 .1M179.1 335.9h-.1M179.5 335.4l-1.1 1.3M179.6 335.3l-.1 .1"/>
<path d="M179.7 335.2h-.1M179.7 335.1v.1M179.8 335l-.1 .1M179.9 335h-.1M180 334.8l-.1 .2M180.1 334.8h-.1M180.1 334.7h.1M180.2 334.6l-.1 .1M180.2 334.6h.1M180.4 334.3l-.2 .3M180.4 334.3h.1M180.5 334.2l-.1 .1"/>
<path d="M180.5 334.2h.1M180.6 334.1h.1M180.7 333.9v.1M180.9 333.8h-.1M181 333.7h.1M181.1 333.5h.1M181.2 333.4h.1M181.3 333.2v.1M181.4 333.1h.1M182.1 332.4l-1.5 1.7M182.1 332.3v.1M182.2 332.2l-.1 .1"/>
<path d="M182.3 332l-.1 .2M182.4 332h-.1M182.5 331.9h-.1M182.6 331.8l-.1 .1M182.8 331.5l-.2 .3M182.8 331.5h.1M183 331.3l-.2 .2M183.1 331.1l-.1 .2M183.2 331.1h-.1M183.2 331v.1M183.2 331h.1M183.3 330.9l-.1 .1"/>
<path d="M183.5 330.7l-.1 .1M183.5 330.6v.1M183.6 330.6h-.1M184.3 329.7l-.7 .9M184.6 329.4l-.2 .3M184.7 329.3l-.1 .1M184.7 329.3h.1M184.8 329.2h-.1M184.8 329.1v.1M184.9 329l-.1 .1M185 328.9l-.1 .1M185 328.8v.1"/>
<path d="M185.1 328.8h.1M185.2 328.7h-.1M185.5 328.3l-.1 .1M185.6 328.2h.1M185.7 328.1h.1M185.8 327.7v.2l-.6 .8M185.8 327.6h.1M185.9 327h.1M185.9 326.5l-.1 1.1M185.9 326.4h.1M185.9 326.1h.1M185.9 325.6v.8"/>
<path d="M185.9 325.5h.1M185.9 325.2h.1M186.1 324.6h-.1M186.3 324.4l-.4 .3v.8M186.4 324.4h-.1M186.6 324.2l-.2 .2M186.8 324.1l-.1 .1M186.8 324v.1M187 324h-.1M187.1 323.9l-.2 .1M187.1 323.8h.1M187.5 323.6h-.1"/>
<path d="M187.6 323.5l-.4 .3M187.6 323.5h.1M187.8 323.4l-.2 .1M187.8 323.3v.1M188 323.2h.1M188.3 323l-.5 .3M188.3 323h.1M188.6 322.8l-.3 .2M188.6 322.8h.1M188.8 322.7l-.2 .1M188.8 322.6v.1M188.9 322.6h.1"/>
<path d="M189 322.5l-.2 .1M189.1 322.4v.1M189.6 322.1h.1M189.7 322l-.6 .4M189.8 321.9l-.1 .1M189.9 321.8l-.1 .1M190 321.8h-.1M190.1 321.7h.1M190.2 321.6v.1M190.3 321.6l-.3 .2M190.4 321.5l-.1 .1M190.5 321.5h-.1"/>
<path d="M190.7 321.3l-.2 .2M190.8 321.3h-.1M190.9 321.1l-.1 .1M191.1 321l-.2 .1M191.2 320.9l-.1 .1M191.3 320.9h-.1M191.4 320.8l-.1 .1M191.4 320.8h.1M191.5 320.7h.1M191.7 320.6l-.3 .2M191.7 320.6h.1M192.1 320.1v.1"/>
<path d="M202 320l.3 .3M202.2 320.2h.1M202.3 320.3l.7 .6M202.8 320.8l.1 .1M203 320.9l.8 .9M203.8 321.8l.6 .5M204.4 322.3l.1 .1M204.5 322.4l.1 .1M204.6 322.5l.1 .1M204.8 322.6l.6 .6M205.4 323.2l1.8 1.7M205.5 323.4h.1"/>
<path d="M205.9 323.7h.1M207.2 324.9l.3 .3M207.5 325.2l.3 .3M207.8 325.5h.1M207.9 325.5l1.6 1.5M208.6 326.2v.1M209.3 326.8v.1M209.5 327l.8 .8M209.6 327.2h.1M210.3 327.8h.1M210.3 327.8h.2M210.5 327.9h.1"/>
<path d="M210.6 327.9h.1M210.7 327.9h.4M210.8 327.9h.1M210.9 327.9h.1M211.1 327.9v.1M211.1 328l.7 .1M211.4 328h.1M211.5 328h.1M211.8 328.1h.1M211.9 328.1h.2M212.1 328.1h.1M212.2 328.1l.4 .1"/>
<path d="M212.4 328.2h.1M212.6 328.2l.7 .1M213 328.3h.1M213.1 328.3h.1M213.4 328.3h.1M213.5 328.4h.3M213.7 328.4h.1M213.8 328.4l2.3 .4M214 328.4h.1M214.6 328.5h.1M214.7 328.5v.1M215.2 328.6h.1"/>
<path d="M215.3 328.6h.1M215.9 328.7h.1M216.2 328.8h.3M216.5 328.8h.1M216.5 328.8l.8 .2M216.6 328.8v.1M216.8 328.9h.1M216.9 328.9h.1M217.3 329l1.5 .2M217.5 329h.1M218.1 329.1h.1M218.4 329.1v.1"/>
<path d="M218.5 329.2h.1M218.8 329.2h.1M218.8 329.2l.5 .1M219 329.2v.1M219.1 329.3h.1M219.3 329.3h.1M219.4 329.3h.2M219.6 329.3l1.1 .2M219.7 329.4h.1M220 329.4h.1M220.4 329.5h.1M220.6 329.5h.1"/>
<path d="M220.8 329.5l1.2 .2M221.2 329.6h.1M221.3 329.6h.1M221.9 329.7h.1M222 329.7l.4 .1M222.2 329.8h.1M222.4 329.8l1.9 .3M222.6 329.8h.1M222.8 329.9h.1M222.9 329.9h.1M223.5 330h.1M224.1 330.1h.1"/>
<path d="M224.3 330.1l.4 .1M224.4 330.1h.1M224.8 330.2h.9M224.9 330.2h.1M225.1 330.2v.1M225.9 330.2h.1M226.1 330.2h-.1M226.6 330.1h-.1M226.9 330.1l-1.2 .1M227.6 330l-.7 .1M227.7 330h.1M227.8 330h-.1"/>
<path d="M228.2 329.9h.1M228.5 329.9l-.7 .1M228.5 329.9h.1M229.3 329.8l-.8 .1M229.4 329.8h-.1M229.7 329.7l-.3 .1M229.8 329.7h-.1M230.1 329.7h-.3M230.1 329.7h.1M230.2 329.7h.1M230.5 329.6h-.1M230.6 329.6l-.4 .1"/>
<path d="M230.6 329.6h.1M230.9 329.6h-.3M231 329.5l-.1 .1M231.3 329.5h-.3M231.4 329.5h-.1M231.4 329.5h.1M232.2 329.4h.1M232.5 329.4l-1 .1M232.5 329.3v.1M232.6 329.3h.1M232.9 329.3h-.4M233 329.3h-.1"/>
<path d="M233.8 329.2l-.8 .1M234.1 329.1l-.3 .1M234.2 329.1h-.1M234.2 329.1h.1M234.4 329.1h.1M234.5 329.1h-.3M234.5 329.1h.1M234.6 329.1h.1M235 329l-.4 .1M235.1 329h-.1M235.4 329h-.3M235.9 328.9l-.5 .1"/>
<path d="M236.1 328.9h-.2M236.1 328.9h.1M236.2 328.9h.1M236.6 328.8h.1M237 328.8l-.8 .1M237.3 328.7l-.3 .1M237.4 328.7h-.1M237.5 328.7h-.1M237.5 328.7h.1M237.8 328.6l-.3 .1M237.9 328.6h-.1M238 328.6h-.1"/>
<path d="M238.1 328.6h-.1M238.2 328.6h-.1M238.2 328.6h.1M238.3 328.6h.1M238.6 328.5l-.4 .1M238.6 328.5h.1M238.8 328.5h.1M238.9 328.5h.1M239.6 328.4l-.9 .1M239.8 328.4h-.2M240.1 328.4h-.3M240.7 328.3h-.1"/>
<path d="M240.9 328.2l-.8 .1M241 328.2h-.1M241 328.2h.1M241.1 328.2h-.1M241.2 328.2h-.1M241.7 328.1l-.5 .1M241.7 328.1h.1M241.8 328.1h.1M241.9 328.1h-.1M242.2 328.1h-.3M242.6 328l-.4 .1M242.6 328h.1"/>
<path d="M242.8 328h.1M243 328h-.4M243 327.9v.1M243.3 327.9h-.2M243.3 327.9h.1M243.4 327.9h-.1M243.5 327.9h-.1M243.8 327.9h-.3M244.6 327.7l-.1 .1M244.7 327.7l-.9 .2M244.7 327.7h.1M245 327.7h-.3"/>
<path d="M245.1 327.7h-.1M245.4 327.7h-.3M245.4 327.6h.1M245.5 327.6h-.1M245.5 327.6h.1M246.2 327.5l-.6 .1M246.3 327.5h-.1M246.3 327.5h.1M246.4 327.5h.1M246.5 327.5l.2 .1M246.7 327.6h.1M246.8 327.6h.3"/>
<path d="M246.9 327.6h.1M247.2 327.6h.3M247.2 327.6h.1M247.5 327.7h.1M247.6 327.7h.1M247.7 327.7h.3M247.7 327.7h.1M248 327.7h.1M248.1 327.7h.1M248.1 327.7h.3M248.4 327.7h.1M248.5 327.7l.3 .1"/>
<path d="M248.6 327.7v.1M248.9 327.8l.7 .1M249.2 327.8h.1M249.4 327.8h.1M249.7 327.9h.7M249.9 327.9h.1M250 327.9h.1M250.4 327.9h.1M250.5 327.9h.1M250.5 327.9l.7 .1M250.7 328h.1M250.9 328h.1"/>
<path d="M251.2 328h.1M251.3 328l.8 .1M251.4 328h.1M251.7 328.1h.1M252.1 328.1h.1M252.2 328.1h.1M252.3 328.1l.7 .1M252.6 328.2h.1M253 328.2l.7 .1M253 328.2h.1M253.2 328.2h.1M253.4 328.2h.1"/>
<path d="M253.7 328.3h.1M253.9 328.3l.7 .1M254 328.3h.1M254.5 328.4h.1M254.6 328.4h.4M254.9 328.4h.1M255 328.4h.1M255.1 328.4h.1M255.1 328.4h.4M255.4 328.4h.1M255.5 328.4l.4 .1M255.7 328.5h.1"/>
<path d="M255.9 328.5h.1M256 328.5h.5M256.2 328.5h.1M256.4 328.5h.1M256.5 328.6h.1M256.6 328.6h.1M256.7 328.6h.1M256.8 328.6h.6M257 328.6h.1M257.4 328.6h.1M257.5 328.6l.1 .1M257.6 328.7h.1"/>
<path d="M257.6 328.7l1.1 .1M257.7 328.7h.1M257.9 328.7h.1M258 328.7h.1M258.3 328.7h.1M258.5 328.8h.1M258.8 328.8h.1M258.8 328.8h.7M259.2 328.8h.1M259.4 328.8h.1M259.5 328.8l.1 .1M259.6 328.9h.1"/>
<path d="M259.7 328.9h.3M259.8 328.9h.1M260 328.9h.3M260.3 328.9h.1M260.4 328.9h.1M260.4 328.9l.3 .1M260.7 329h.1M260.8 329h.1M260.9 329h.2M261 329h.1M261.2 329h.1M261.3 329h.2"/>
<path d="M261.6 329.1h.1M261.7 329.1h.1M261.7 329.1h.3M262 329.1h.1M262.1 329.1h.2M262.2 329.1h.1M262.5 329.1l.3 .1M262.5 329.2h.1M262.8 329.2h.1M262.9 329.2h.1M262.9 329.2h.3M263 329.2h.1"/>
<path d="M263.2 329.2h.1M263.4 329.2l.2 .1M263.6 329.3h.1M175.5 340.1v.1M175.6 340.1h-.1M249.1 373.9v.1M249.1 374l.6 .3M249.7 374.3h.1M249.8 374.3l2.2 1.2M250.5 374.7h.1M250.6 374.7l.1 .1M250.8 374.8v.1"/>
<path d="M250.9 374.9l.1 .1M251.1 375l.1 .1M251.2 375.1h.1M251.7 375.3v.1M251.8 375.4l.1 .1M252 375.5l.8 .4M252 375.5l.2 .1M252.3 375.6l.2 .2M252.6 375.8h.1"/>
</g>
<!-- layer: Boundary -->
<g fill="none" stroke="#000" stroke-width=".28">
<path d="M76.8 213.6l-16.4 17.2-6.8 9.5-14.1 19M34.3 258.7v.1M34.3 258.7l4 2.2M34.4 258.7h-.2M39.4 261.5l5.3 2.8M45.7 264.9l5.3 2.8M52.1 268.3l5.3 2.8M58.4 271.7l5.3 2.8M64.8 275.1l5.3 2.8M71.1 278.5l5.3 2.8M77.5 281.9l5.2 2.8M83.8 285.3l5.3 2.8"/>
<path d="M90.2 288.7l5.2 2.8M96.5 292.1l5.3 2.8M102.8 295.5l5.3 2.8M109.2 298.9l5.3 2.8M115.5 302.3l5.3 2.8M121.9 305.7l5.3 2.9M128.2 309.1l5.3 2.8M134.6 312.5l5.3 2.9M140.9 315.9l5.3 2.9M147.3 319.3l5.2 2.9M153.6 322.7l5.3 2.9M159.9 326.1l5.3 2.9"/>
<path d="M166.3 329.5l5.3 2.9M172.6 332.9l5.3 2.9M179 336.3l5.3 2.9M185.3 339.7l5.3 2.9M191.7 343.1l5.3 2.9M198 346.6l5.3 2.8M204.4 350l5.2 2.8M210.7 353.4l5.3 2.8M217.1 356.8l5.2 2.8M264.4 359.5l-3.5 4.9M268.5 353.6l-3.4 4.9M272.5 347.9l-3.3 4.7"/>
<path d="M223.4 360.2l5.3 2.8M229.7 363.6l5.3 2.8M236.1 367l5.3 2.8M242.4 370.4l5.3 2.8M252.8 375.9v.2M252.9 376h-.2M256.1 371.3l-3.3 4.6-4-2.1M260.2 365.4l-3.4 4.9"/>
<circle cx="34.3" cy="258.7" r=".04"/>
<circle cx="252.8" cy="376" r=".04"/>
</g>
<g font-size="8.4">
<text x="87.5" y="47.8">BottomCut</text>
<text x="142" y="59.8">PeggedBaseline</text>
<text x="91.5" y="62.7">TopCut</text>
<text x="229.8" y="66.2">WaterTank</text>
</g>
<g font-size="5.6">
<text x="128.4" y="184.6">ELEVATION OF PEGGED BASELINE</text>
<text x="133.6" y="195.5">SCALE 1:250 HZ</text>
<text x="185.7" y="195.5">1:250 VERT</text>
<text x="44.8" y="236.3" transform="rotate(-90 44.8 236.3)">OL-LONG</text>
<text x="209.2" y="245.1" transform="rotate(-61 209.2 245.1)">N</text>
<text x="99.8" y="265.8" transform="rotate(-90 99.8 265.8)">P4</text>
<text x="133.3" y="281" transform="rotate(-90 133.3 281)">P3B</text>
<text x="149.9" y="290.1" transform="rotate(-90 149.9 290.1)">P3A</text>
<text x="170.1" y="297.9" transform="rotate(-90 170.1 297.9)">P3</text>
<text x="64" y="308.3" transform="rotate(-90 64 308.3)">OL-XSECT1</text>
<text x="177.3" y="308" transform="rotate(-90 177.3 308)">P2-C</text>
<text x="191.9" y="320.5" transform="rotate(-90 191.9 320.5)">P2-B</text>
<text x="207.3" y="333.1" transform="rotate(-90 207.3 333.1)">P2-A</text>
<text x="223.3" y="345.3" transform="rotate(-90 223.3 345.3)">P2</text>
<text x="244.7" y="343.8" transform="rotate(-90 244.7 343.8)">P1-A</text>
<text x="267.7" y="342.1" transform="rotate(-90 267.7 342.1)">P1</text>
<text x="99.4" y="367.9">PLAN VIEW TOP PLATFORM</text>
<text x="110.6" y="378.3">SCALE 1:250 HZ</text>
</g>
<g font-size="2.8">
<text x="41.1" y="144.1">RL 66.81</text>
<text x="38.5" y="150.7">Chainage</text>
<text x="60.4" y="153.5" transform="rotate(-90 60.4 153.5)">48.37</text>
<text x="97.2" y="153.1" transform="rotate(-90 97.2 153.1)">39.16</text>
<text x="116.1" y="153.1" transform="rotate(-90 116.1 153.1)">34.43</text>
<text x="137.7" y="153.5" transform="rotate(-90 137.7 153.5)">29.04</text>
<text x="150.2" y="153.7" transform="rotate(-90 150.2 153.7)">25.92</text>
<text x="169.3" y="153.1" transform="rotate(-90 169.3 153.1)">21.13</text>
<text x="189.3" y="153.1" transform="rotate(-90 189.3 153.1)">16.14</text>
<text x="209.3" y="153.5" transform="rotate(-90 209.3 153.5)">11.18</text>
<text x="230.7" y="153.1" transform="rotate(-90 230.7 153.1)">5.78</text>
<text x="253.8" y="154.3" transform="rotate(-90 253.8 154.3)">00.00</text>
<text x="41" y="162.5">Section</text>
<text x="60.4" y="169.4" transform="rotate(-90 60.4 169.4)">P4</text>
<text x="97.2" y="169.4" transform="rotate(-90 97.2 169.4)">P3-B</text>
<text x="116.1" y="169.4" transform="rotate(-90 116.1 169.4)">P3-A</text>
<text x="137.7" y="169.4" transform="rotate(-90 137.7 169.4)">P3</text>
<text x="150.2" y="169.4" transform="rotate(-90 150.2 169.4)">P2-C</text>
<text x="169.3" y="169.4" transform="rotate(-90 169.3 169.4)">P2-B</text>
<text x="189.3" y="169.4" transform="rotate(-90 189.3 169.4)">P2-A</text>
<text x="209.3" y="169.4" transform="rotate(-90 209.3 169.4)">P2</text>
<text x="230.7" y="169.4" transform="rotate(-90 230.7 169.4)">P1-A</text>
<text x="253.8" y="169.4" transform="rotate(-90 253.8 169.4)">P1</text>
<text x="59.3" y="210.4">Bdy</text>
<text x="152.3" y="227.1">Pegged Baseline</text>
<text x="119.4" y="228.2">Extent of Fill</text>
<text x="167.8" y="252.9" transform="rotate(-35 167.8 252.9)">TOP BANK Right</text>
<text x="239.4" y="265.3">Intersecting Edge</text>
<text x="249.5" y="270.7">Intersecting CL</text>
<text x="240.6" y="298.7">Intersecting Edge</text>
<text x="52.2" y="345.1">Bdy</text>
<text x="77.3" y="342.7" transform="rotate(-35 77.3 342.7)">TOP BANK Left</text>
<text x="102" y="351.2" transform="rotate(-35 102 351.2)">TOPCUT</text>
<text x="120.5" y="357.4" transform="rotate(-35 120.5 357.4)">BOTTOM CUT</text>
<text x="190.7" y="367.1">CornerPost</text>
<text x="265" y="368.1">Bdy</text>
</g>
<g font-size="1.1">
<text x="112.3" y="385.9">0.0</text>
<text x="115.5" y="385.9">1.00</text>
<text x="119.1" y="385.9">2.00</text>
<text x="123.1" y="385.9">3.00</text>
<text x="127.1" y="385.9">4.00</text>
<text x="131" y="385.9">5.00</text>
<text x="135" y="385.9">6.00</text>
<text x="138.9" y="385.9">7.00</text>
<text x="142.9" y="385.9">8.00</text>
<text x="146.9" y="385.9">9.00</text>
<text x="150.8" y="385.9">10.00</text>
</g>
</svg>
